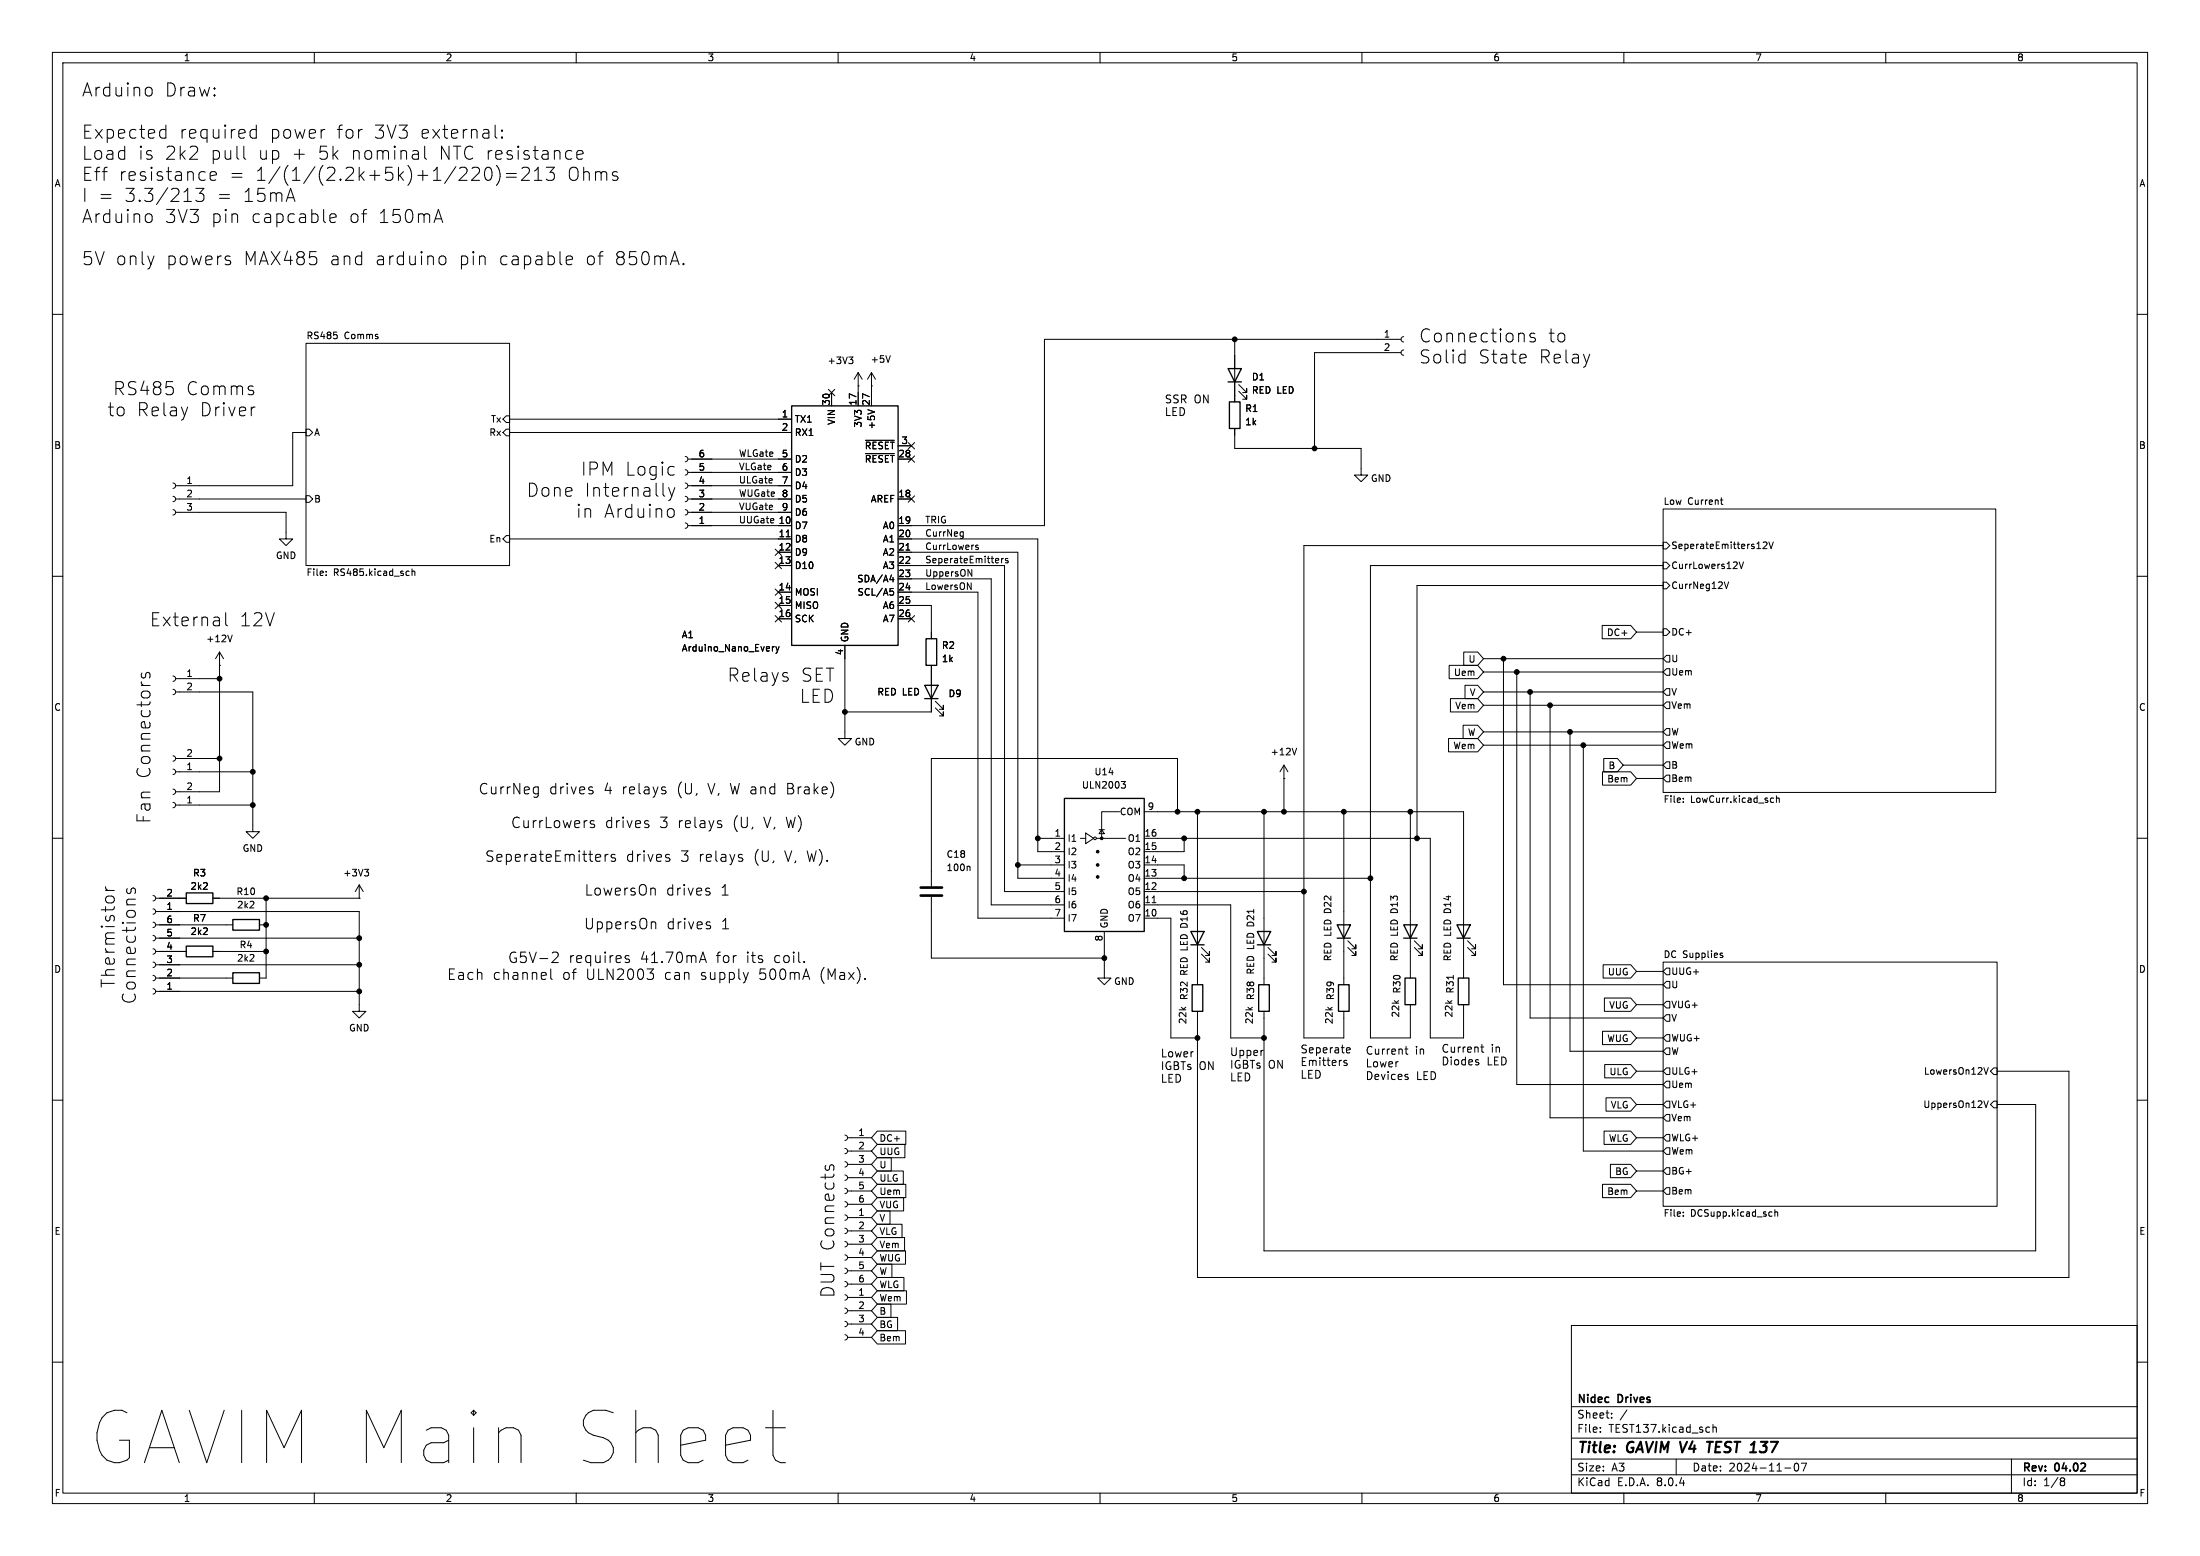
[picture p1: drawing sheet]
<svg xmlns="http://www.w3.org/2000/svg" width="420mm" height="297mm" viewBox="0 0 420 297" stroke-linecap="round" stroke-linejoin="round" font-family="sans-serif">
<g fill="none" stroke="#000" stroke-width=".19">
<path d="M10 10h400v277h-400zM12 12h396v273h-396zM28.6 16.7l.4 .4v.8l-.4 .4M60 10v2M110 10v2M160 10v2M210 10v2M260 10v2M310 10v2M360 10v2M31 24.7l.7 .1M31.7 23.9v2.5"/>
<path d="M31.7 26.3l-.7 .1M35.1 38.5h1.4M38.9 36l-.8 .9a.68 .68 0 0 1 .8 .5v.6l-.2 .3-1 .2-.3-.3M40.1 33.6l1.2-.2-.1-.5-.7-.1-.4 .3 .1 1.2 .3 .1 .7-.1M46.5 27.9v2.1l.4 .4M47.7 25.9l.5 .5 .7-.1M48.9 24.8l-.7-.1-.5 .5M48.9 23.9v2.5M55.5 36l.8 2.5M61.8 24.7h.2M79.5 28.7l.4 .4v1.3M79.9 30.3l-.3 .1"/>
<path d="M79.9 29.3l-.3 .1M81.1 27.9v2.1l.3 .4M83.7 40l.8 2.5M91.1 31.9a.68 .68 0 0 1 .3 1.1l-1.4 1.4h1.5M93.1 31.9a1.57 1.57 0 0 0 0 2.5 .64 .64 0 0 0 .7-.5 1.47 1.47 0 0 0-.5-2M94.5 23.9v2.1l.4 .4M94.9 31.7a2.9 2.9 0 0 1-.1 3.7M95.8 26.1l.2 .2-.2 .1M95.8 26.1l-.1 .2 .1 .1M95.8 24.8v.3M95.8 26.1v.3M95.8 24.8l.2 .1-.2 .2"/>
<path d="M95.8 24.8l-.1 .1 .1 .2M96.7 33.1h1.9M96.7 33.8h1.9M100 31.9l-.4 .3M100.6 31.9a.68 .68 0 0 1 .4 1.1l-1.5 1.4h1.6M102 32.6l.7-.7v2.5M102 34.4h1.5M105.8 31.9l-.8 1a.68 .68 0 0 1 .8 .5v.5l-.2 .4-1 .1-.3-.2M108.9 28.7l.3 .2M109.2 30.3l-.3 .1M110.1 29.6l1.2-.3-.1-.4-.7-.2-.4 .4 .1 1.2 .3 .1 .7-.1M10 60h2"/>
<path d="M28.6 40.8l.4 .5v.7l-.4 .5M43.7 49.7l.3 .3-.1 .4-.2 .1M43.7 48.9l.2 .1M63 41.6l1.2-.2-.2-.5-.7-.1-.3 .4 .1 1.2 .2 .1 .7-.1M83.1 41.8h1.2M83.9 49.1a.68 .68 0 0 1 .7-.3 .68 .68 0 0 1 .5 .5v.7a.68 .68 0 0 1-.5 .5 .68 .68 0 0 1-.7-.2M108.1 49.7l1.2-.2-.1-.5-.7-.1-.4 .3 .1 1.2 .3 .1 .7-.1M130.5 50.3l.1 .1-.1 .1M130.5 50.3l-.1 .1 .1 .1M130.5 50.3v.2M408 60h2M48.4 77.7h.3"/>
<path d="M58.4 65.5h38.9v42.5h-38.9zM64.3 64v.5M96.6 79.4h.7v1.2h-.7l-.6-.6zM158.1 74.3l1.3 1.2M158.7 74.9v2.6M159.4 74.3l-1.3 1.2M162 68.1h.8l-.4 .5M162.6 68.6l.2 .3v.3l-.2 .2M163.8 73.7h.1M163.8 71.1l-.7 1.3M163.8 71.1v6.4M163.8 71.1l.8 1.3"/>
<path d="M165.7 78.2l1.2 .4M166.4 73.7h.1M166.4 71.1l-.8 1.3M166.4 71.1v6.4M166.4 71.1l.7 1.3M170 67.9l-.5 1.3M235.7 64.8v11.9M236.5 74.7l1.5 1.5v-.8v.8h-.8M236.5 73.4l1.5 1.5v-.7v.7h-.8M267.5 67.3h-16.5v18.3M267.5 64.8h-68.1v35.5h-28M268 66.8l-.4 .2-.1 .3 .1 .4 .4 .1"/>
<path d="M268 64.3l-.4 .1-.1 .4 .1 .3 .4 .2M279.4 67.6l.3 .1M279.7 66.8v2.5M279.7 69.2l-.3 .1M291.2 67.7l.1 .5-1.2 .3M293 63.7l-.6-.1-.3 .4 .1 .3 .8 .2 .1 .3-.1 .3-.2 .2-.7-.2M33 97.3l.4 .1 .1 .4-.1 .3-.4 .2M33 94.7l.4 .2 .1 .4-.1 .3-.4 .2M33 92.2l.4 .2 .1 .3-.1 .4-.4 .1M33.5 97.8h21.1v5.1h1.3l-1.3 1.2-1.3-1.2h1.3M33.5 95.3h24.9M58.4 81.9h.7l.6 .7-.6 .6h-.7z"/>
<path d="M58.4 94.6h.7l.6 .7-.6 .6h-.7zM58.4 82.6h-2.5v10.1h-22.4M96.6 81.9h.7v1.3h-.7l-.6-.6zM97.3 80h53.8M97.3 82.6h53.8M127.6 93.1l.6 1.6M128.2 94.7l-.3 .7M128.2 97.1l.5 .5v.7l-.5 .5M128.8 93.1l-.6 1.6M130.8 87.1l.4 .2 .1 .3-.1 .4-.4 .1M130.8 89.7l.4 .1 .1 .4-.1 .3-.4 .2M130.8 92.2l.4 .2 .1 .3-.1 .4-.4 .1"/>
<path d="M130.8 94.7l.4 .2 .1 .4-.1 .3-.4 .2M130.8 97.3l.4 .1 .1 .4-.1 .3-.4 .2M130.8 99.8l.4 .2 .1 .3-.1 .4-.4 .1M131.3 97.8h19.8M131.3 95.3h19.8M131.3 92.7h19.8M131.3 87.6h19.8M131.3 90.2h19.8M165.2 86.6h5.5M165.2 84h5.5M171.4 95.3h2.6M171.4 87.6h2.6"/>
<path d="M171.4 85.1h2.6M173.4 94.6l1.2 1.3M173.4 87l1.2 1.2M173.4 84.5l1.2 1.2M174.6 94.6l-1.2 1.3M174.6 87l-1.2 1.2M174.6 84.5l-1.2 1.2M235.7 81.8v3.8h24.1v5.1h1.3l-1.3 1.2-1.2-1.2h1.2M317.5 97.2h63.5v54.1h-63.5zM328.4 95.4h.5M328.6 96.1l.3 .2M10 110h2"/>
<path d="M43.1 117v2.1l.3 .4M62.3 109.7v.2M62.3 109.1v.1M77.8 109l.3 .1M78.1 109.8l-.3 .1M78.7 109.1l.1-.1 .3 .1 .1 .8M78.7 108.6v1.3M96.6 102.2h.7v1.3h-.7l-.6-.6zM97.3 102.9h53.8M131.3 100.3h19.8M148 107.3l1.2 1.3M148 104.8l1.2 1.2"/>
<path d="M148 115l1.2 1.2M148 112.4l1.2 1.2M148 117.5l1.2 1.2M148.6 105.4h2.5M148.6 108h2.5M148.6 113h2.5M148.6 115.6h2.5M148.6 118.1h2.5M149.2 112.4l-1.2 1.2M149.2 107.3l-1.2 1.3M149.2 104.8l-1.2 1.2M149.2 115l-1.2 1.2"/>
<path d="M149.2 117.5l-1.2 1.2M150.1 102.5h.7M169.9 110.6h.8M169.9 112.3h.6M170.1 112.8h.3l.2 .3-.1 .4-.4 .1M170.5 110.2v.9M171.4 113h15.3v62.3h16.5M171.4 110.5h17.8v62.2h14M171.4 108h20.4v62.2h11.4M171.4 105.4h22.9v62.2h8.9M171.4 102.9h26.7v59.7h5.1M171.4 115.6h6.4v6.3"/>
<path d="M171.4 118.1h2.6M173 105h.7M173.4 117.5l1.2 1.2M174.6 117.5l-1.2 1.2M183.5 101.5l.4 .1M183.9 101.5v1l-.3 .3M183.9 102.3l-.4 .1M184.7 111.2l.7 1.3v-1.3M184.8 108.7l.7 1.3v-1.3M186.7 104.1h-.3l-.2 .1 .1 .2 .4 .1v.3h-.5M191.2 106.6v.8M191.6 106.6l-.4 .2"/>
<path d="M192.4 106.7l-.3-.1-.2 .2 .1 .2 .4 .1v.3h-.5M305.9 119.4h5.4l1.1 1.3-1.1 1.2h-5.4zM317.5 107.3h.6l.7 .7-.7 .6h-.6zM317.5 111.1h.6l.7 .7-.7 .6h-.6zM317.5 103.5h.6l.7 .6-.7 .7h-.6zM317.5 108h-55.9v90.1h7.6v-6.3M317.5 104.1h-68.6v94h7.6v-5.1M317.5 111.8h-47v48.2M329.2 111.1l.4 1.2 .4-1.2M332 107.3l.4 1.2 .4-1.2M336.6 103.6l.5-.2 .2 .4-.8 .9h.8M337.7 103.4l.4 1.3 .4-1.3"/>
<path d="M408 110h2M27.1 128.5l-.1 .6 .3 .3 .4-.1 .2-.8 .3-.2 .3 .2 .1 .2-.1 .7M33 131.6l.4 .1 .1 .4-.1 .3-.4 .2M33 129l.4 .2 .1 .3-.1 .4-.4 .1M33.5 132.1h14.8v26.7h1.2l-1.2 1.2-1.3-1.2h1.3M33.5 129.5h8.4M41.9 127h.1M41.9 124.5v26.6h-8.4M41.9 124.5l-.8 1.2M41.9 124.5l.8 1.2M44.3 121.2l-.4 1.3M147.8 123.4l-.3 .3"/>
<path d="M148.1 123.4l.3 .9M148.4 124.3l-.3 .4M148.7 123.4l-.3 .9M161.3 123.2v17.8h1.3l-1.3 1.2-1.3-1.2h1.3M177.8 127v8.9h-16.5M178.6 135.1l1.5 1.6v-.8v.8h-.8M178.6 133.9l1.5 1.5v-.8v.8h-.8M276.7 127h5.4l1.1 1.3-1.1 1.2h-5.4zM276.9 133.3h5.2l1.1 1.3-1.1 1.3h-5.2zM279.3 138.4h2.8l1.1 1.3-1.1 1.3h-2.8zM279.4 124.5h2.7l1.1 1.2-1.1 1.3h-2.7zM279.7 130.8h2.4l1.1 1.3-1.1 1.3h-2.4z"/>
<path d="M283.2 132.1h34.3M283.2 128.3h34.3M283.2 134.6h34.3M283.2 125.7h34.3M283.2 139.7h34.3M287 125.7v62.3h30.5M289.6 128.3v78.7h27.9M292.1 132.1v62.2h25.4M295.9 134.6v78.8h21.6M299.7 139.7v61h17.8M312.4 120.7h5.1M317.5 120h.6l.7 .7-.7 .6h-.6z"/>
<path d="M318.1 131.4h.7v1.3h-.7l-.6-.6zM318.1 139.1h.7v1.2h-.7l-.6-.6zM318.1 125.1h.7v1.3h-.7l-.6-.7zM318.1 127.6h.7v1.3h-.7l-.6-.6zM318.1 134h.7v1.3h-.7l-.6-.7zM10 160h2M33 150.6l.4 .2 .1 .3-.1 .4-.4 .1M33 153.2l.4 .1 .1 .4-.1 .3-.4 .2M33 144.3l.4 .1 .1 .4-.1 .3-.4 .2M33 146.8l.4 .2 .1 .3-.1 .4-.4 .1M33.5 153.7h14.8M33.5 144.8h8.4"/>
<path d="M33.5 147.3h14.8M102.6 150.2l.2 .1M102.8 150.2v1.6l-.2 .3M102.8 151.4l-.2 .1M112.8 157.2l.6 .2 .1 .3-.3 .3-.5-.1M112.8 156.7h.6M113 150.9l.2 .2-.2 .4M113 150.2l.1 .1M123.6 157.3l.3 .3-.3 .4M123.6 156.6l.2 .1M126.9 150.9l.2 .2-.2 .4M126.9 150.2l.1 .1"/>
<path d="M137.5 157.3l.3 .3-.3 .4M137.5 156.6l.2 .1M207.3 159l1.5 1-1.5 1zM209.8 158.4h1M210.3 158.4l.5 .7h-1zM213.7 154.9h-3.4v5.1M214.1 149.2h.7l-.4 .5 .4 .1v.4l-.2 .2h-.4M218.4 154.9h61v31.8M224.8 154.9v-10.1h-47v24.4M228.6 154.9v33.1M241.3 154.9v33.1M245.1 148.6h.1"/>
<path d="M245.1 146.1l-.8 1.2M245.1 146.1v8.8M245.1 146.1l.8 1.2M247.5 142.8l-.4 1.3M256.5 154.9v33.1M269.2 154.9v31.8M276.5 141h5.6l1.1 1.2-1.1 1.3h-5.6zM283.2 142.2h34.3M302.3 142.2v77.5h15.2M305.9 147.3h5.4l1.1 1.3-1.1 1.3h-5.4zM306.2 144.8h2.6l1.1 1.3-1.1 1.2h-2.6zM309.9 146.1h7.6"/>
<path d="M312.4 148.6h5.1M318.1 145.4h.7v1.3h-.7l-.6-.6zM318.1 141.6h.7v1.3h-.7l-.6-.7zM318.1 148h.7v1.2h-.7l-.6-.6zM321.4 152.4v.1M321.4 153v.2M338.2 152.3l.4 .1M338.6 153.1l-.4 .1M339.1 152.4l.2-.1 .3 .1 .1 .8M339.1 151.9v1.3M408 160h2M20.2 170h1.6"/>
<path d="M20.2 169.3a.64 .64 0 0 0 .4 .7M24.3 169.6l-.1 .6 .3 .4 .4-.2 .2-.8 .3-.1 .3 .1 .1 .2-.1 .8M29.2 170.9l.4 .2 .1 .4-.1 .3-.4 .2M29.2 173.5l.4 .1 .1 .4-.1 .3-.4 .2M29.2 176l.4 .2 .1 .3-.1 .4-.4 .1M29.2 178.6l.4 .1 .1 .4-.1 .3-.4 .2M29.7 174h38.9v19h1.2l-1.2 1.3-1.3-1.3h1.3M29.7 171.5h5.9M29.7 176.5h14.7M29.7 179.1h38.9M40.6 171.5h28M49.5 176.5h1.3"/>
<path d="M50.8 171.5v15.2h-1.3M68.6 171.5h.1M68.6 168.9l-.8 1.3M68.6 168.9v2.6M68.6 168.9l.7 1.3M69.6 165.9h.8l-.5 .5M70.1 166.4l.3 .3v.3l-.3 .2M115.5 163.1v1.3M116.1 163.1l-.4 .1-.2 .3M117.4 163.2l-.4-.1-.3 .3 .1 .2 .6 .2v.5h-.7M124.9 176l.3 .2v1.1M125 169.6l.1 1.2"/>
<path d="M127.6 163.7l.3 .3-.3 .4M127.6 163.1l.2 .1M135.3 170.2l.3 .3-.3 .3M135.3 169.5l.2 .1M135.4 176.6l.3 .3-.3 .4M135.4 176l.2 .1M141.5 163.7l.3 .3-.3 .4M141.5 163.1l.2 .1M177.8 171.2v11.7h33M185 165.3l.2 .2v.7M194.3 165.1h8.9M198.1 160h5.1"/>
<path d="M206.2 160h1.1M209.3 160h5.6M210.8 177.8v8.9h1.3l-1.3 1.3-1.3-1.3h1.3M218.4 160h54.6v38.1h6.4v-6.3M218.4 175.3h5.1v22.8h5.1M218.4 172.7h16.5v25.4h6.4M218.4 170.2h30.5M218.4 167.6h43.2M218.4 165.1h7.7v2.5M220 172.3h.7M226.1 160v2.6h-7.7M239.3 173.6v.7"/>
<path d="M257.3 179.6l1.5 1.5v-.8v.8h-.7M270 179.6l1.5 1.5v-.8v.8h-.7M280.2 179.6l1.5 1.5v-.8v.8h-.8M29.2 181.1l.4 .2 .1 .3-.1 .4-.4 .1M29.2 183.6l.4 .2 .1 .4-.1 .3-.4 .2M29.2 186.2l.4 .1 .1 .4-.1 .3-.4 .2M29.2 188.7l.4 .2 .1 .3-.1 .4-.4 .1M29.7 186.7h14.7M29.7 181.6h5.9M29.7 184.2h38.9M29.7 189.2h38.9M40.6 181.6h10.2"/>
<path d="M105.1 184.9v1.8l.3 .2M105.7 181.7l.7 .1a.54 .54 0 0 1 .1 .8l-1.2 1.1h1.3M119.4 183l.7 .2 .1 .2-.3 .3-.6-.1M119.4 182.5h.7M124.4 185.7l.4 .4v.5l-.4 .3M124.8 184.9l-.7 .8M133.7 183.2h1M134.2 181.7l.7 2M142.9 185.6l-.5 1.3M153.5 183.5v.2M228.6 193v50.8h166.4v-39.3h-13.7M229.4 182.1l1.5 1.5v-.7v.7h-.8"/>
<path d="M229.4 180.8l1.5 1.6v-.8v.8h-.8M241.3 193v45.8h147.3v-28h-7.3M242.1 182.1l1.5 1.5v-.7v.7h-.8M242.1 180.8l1.5 1.6v-.8v.8h-.8M257.3 200h.4l.1 .3-.8 .2M257.3 180.8l1.5 1.6v-.8v.8h-.7M268.4 199.7v1.3l.4 .2M270 180.8l1.5 1.6v-.8v.8h-.7M277.4 186.2v.7M280.2 180.8l1.5 1.6v-.8v.8h-.8M282.7 199.9h.6M282.9 199.4v1.2l.4 .3"/>
<path d="M305.9 196.8h5.4l1.1 1.3-1.1 1.3h-5.4zM306 184.1h5.3l1.1 1.3-1.1 1.3h-5.3zM306.3 190.5h5l1.1 1.3-1.1 1.2h-5zM312.4 198.1h5.1M312.4 191.8h5.1M312.4 185.4h5.1M317.5 183.6h63.8v46.7h-63.8zM318.1 191.1h.7v1.3h-.7l-.6-.6zM318.1 197.5h.7v1.3h-.7l-.6-.7zM318.1 184.8h.7v1.3h-.7l-.6-.7zM318.1 187.3h.7v1.3h-.7l-.6-.6zM318.1 193.7h.7v1.2h-.7l-.6-.6z"/>
<path d="M328.5 182.3l.3 .1 .1 .2-.4 .2M328.5 181.9l.3 .1M10 210h2M161.3 219.2l.3 .2 .2 .3-.2 .4-.3 .1M161.3 216.7l.3 .1 .2 .4-.2 .3-.3 .2M161.8 219.7h4.6M161.8 217.2h4.6M167.5 215.9h5.4v2.5h-5.4l-1.1-1.2zM167.5 218.4h5.2v2.6h-5.2l-1.1-1.3zM241 200.5h.2M257.1 202.5l-.3-.1-.3 .2 .1 .2 .5 .2v.3h-.6M257.7 200.9l-.4 .1"/>
<path d="M268.2 200.2h.6M268.6 205.6l.2 .2-.2 .3M268.6 205.1h.2M282.1 202.8l.2 .2-.2 .3M282.1 202.3h.2M306.2 215.9h5.1l1.1 1.3-1.1 1.2h-5.1zM306.3 203.2h5l1.1 1.3-1.1 1.2h-5zM306.6 209.5h4.7l1.1 1.3-1.1 1.3h-4.7zM312.4 217.2h5.1M312.4 210.8h5.1M312.4 204.5h5.1M318.1 216.5h.7v1.3h-.7l-.6-.6z"/>
<path d="M318.1 203.8h.7v1.3h-.7l-.6-.6zM318.1 210.2h.7v1.3h-.7l-.6-.7zM318.1 206.4h.7v1.2h-.7l-.6-.6zM318.1 212.7h.7v1.3h-.7l-.6-.6zM318.1 200h.7v1.3h-.7l-.6-.6zM318.1 219.1h.7v1.2h-.7l-.6-.6zM378.7 210.1l.4 1.3 .5-1.3M378.7 203.8l.4 1.2 .5-1.2M380.6 210.2h.7v1.3h-.7l-.6-.7zM380.6 203.8h.7v1.3h-.7l-.6-.6zM408 210h2M157.7 222.4l-.2 .6"/>
<path d="M158.4 223l.1-.6 .3-.1 .4 .4v.5M161.3 229.4l.3 .1 .2 .4-.2 .3-.3 .2M161.3 226.8l.3 .2 .2 .3-.2 .4-.3 .1M161.3 224.3l.3 .1 .2 .4-.2 .3-.3 .2M161.3 221.7l.3 .2 .2 .3-.2 .4-.3 .2M161.3 239.5l.3 .2 .2 .3-.2 .4-.3 .1M161.3 237l.3 .1 .2 .4-.2 .3-.3 .2M161.3 234.4l.3 .2 .2 .3-.2 .4-.3 .2M161.3 231.9l.3 .2 .2 .3-.2 .4-.3 .1M161.8 229.9h4.6M161.8 227.3h4.6M161.8 224.8h4.6"/>
<path d="M161.8 222.2h4.6M161.8 237.5h4.6M161.8 234.9h4.6M161.8 232.4h4.6M167.5 238.8h5.4v2.5h-5.4l-1.1-1.3zM167.5 233.7h4.7v2.5h-4.7l-1.1-1.3zM167.5 221h2.6v2.5h-2.6l-1.1-1.3zM167.5 226.1h5.4v2.5h-5.4l-1.1-1.3zM167.5 228.6h5v2.5h-5l-1.1-1.2zM167.5 236.2h5.2v2.6h-5.2l-1.1-1.3zM167.5 223.5h4.9v2.6h-4.9l-1.1-1.3zM167.5 231.1h2.4v2.6h-2.4l-1.1-1.3z"/>
<path d="M305.9 226.1h5.4l1.1 1.2-1.1 1.3h-5.4zM307.4 222.2h3.9l1.1 1.3-1.1 1.3h-3.9zM312.4 227.3h5.1M312.4 223.5h5.1M318.1 222.9h.7v1.3h-.7l-.6-.7zM318.1 226.7h.7v1.3h-.7l-.6-.7zM321.4 232v.2M321.4 231.4v.1M338.2 231.3l.1 .1M338.3 232.1l-.1 .1M338.8 230.9v1.3M338.8 231.4l.2-.1 .3 .1 .1 .8"/>
<path d="M10 260h2M161.3 254.8l.3 .1 .2 .4-.2 .3-.3 .2M161.3 252.2l.3 .2 .2 .3-.2 .4-.3 .1M161.3 249.7l.3 .1 .2 .4-.2 .3-.3 .2M161.3 247.1l.3 .2 .2 .3-.2 .4-.3 .2M161.3 244.6l.3 .2 .2 .3-.2 .4-.3 .1M161.3 242.1l.3 .1 .2 .4-.2 .3-.3 .2M161.8 255.3h4.6M161.8 252.7h4.6M161.8 250.2h4.6M161.8 247.6h4.6M161.8 245.1h4.6"/>
<path d="M161.8 242.6h4.6M161.8 240h4.6M167.5 241.3h2.8v2.5h-2.8l-1.1-1.2zM167.5 251.5h3.9v2.5h-3.9l-1.1-1.3zM167.5 246.4h5.5v2.5h-5.5l-1.1-1.3zM167.5 254h5.4v2.5h-5.4l-1.1-1.2zM167.5 248.9h2.6v2.6h-2.6l-1.1-1.3zM167.5 243.8h5.1v2.6h-5.1l-1.1-1.3zM300 253h108v32h-108zM408 260h2M146.1 272.5h3.8M147.6 269.2v8.6l.4 .9 1 .5h.9"/>
<path d="M300 278.5h108M300 274.5h108M300 268.5h108M305.5 273.2v.2M305.5 272.5v.1M307.7 270.5v.2M307.7 269.8v.1M310.6 269.1l-1.3 1.9M320 278.5v3M326.2 272.4l.2 .1M326.4 273.3l-.2 .1M327 271.9v1.5"/>
<path d="M327 272.5l.2-.1 .4 .1 .1 .9M342.7 279.4l.2-.1a.8 .8 0 0 1 .5 .7 .8 .8 0 0 1-.5 .8 1 1 0 0 1-.2-1.4zM343.9 279.3h1l-.7 1.5M384 278.5v6.5M60 285v2M110 285v2M160 285v2M210 285v2M260 285v2M300 281.5h108M310 285v2M340.7 280.2h1.2"/>
<path d="M360 285v2M393.6 282.1h.3l.3 .3-.3 .3M393.6 282.7h.3M393.9 282.7l.2 .2 .1 .4-.3 .3h-.3"/>
<circle cx="209" cy="160" r=".25"/>
</g>
<path d="M325.9 275.2h1.1M326.4 275.2l-.2 2" fill="none" stroke="#000" stroke-width=".4"/>
<g fill="none" stroke="#000" stroke-width=".25">
<path d="M151.1 77.5h20.3v45.7h-20.3zM234.4 70.4h2.6l-1.3 2.5zM234.4 72.9h2.6M234.7 76.7h2v5.1h-2zM176.5 130.8h2.6l-1.3 2.6zM176.5 133.4h2.6M176.8 121.9h2v5.1h-2zM203.2 152.4h15.2v25.4h-15.2zM35.6 170.4h5v2.1h-5zM44.4 175.5h5.1v2h-5.1zM227.3 177.8h2.6l-1.3 2.5zM240 177.8h2.6l-1.3 2.5z"/>
<path d="M255.3 176.5h2.5l-1.3 2.6zM255.3 179.1h2.5M268 176.5h2.5l-1.3 2.6zM268 179.1h2.5M278.1 176.5h2.6l-1.3 2.6zM278.1 179.1h2.6M35.6 180.6h5v2h-5zM44.4 185.7h5.1v2h-5.1zM227.3 180.3h2.6M227.6 188h2v5h-2zM240 180.3h2.6M240.3 188h2v5h-2z"/>
<path d="M255.5 188h2.1v5h-2.1zM268.2 186.7h2.1v5.1h-2.1zM278.4 186.7h2v5.1h-2z"/>
</g>
<g fill="#000" stroke="#000" stroke-width=".19">
<circle cx="235.7" cy="64.8" r=".46"/>
<circle cx="251" cy="85.6" r=".46"/>
<circle cx="41.9" cy="129.5" r=".46"/>
<circle cx="161.3" cy="135.9" r=".46"/>
<circle cx="287" cy="125.7" r=".46"/>
<circle cx="289.6" cy="128.3" r=".46"/>
<circle cx="292.1" cy="132.1" r=".46"/>
<circle cx="295.9" cy="134.6" r=".46"/>
<circle cx="299.7" cy="139.7" r=".46"/>
<circle cx="41.9" cy="144.8" r=".46"/>
<circle cx="48.3" cy="153.7" r=".46"/>
<circle cx="48.3" cy="147.3" r=".46"/>
<circle cx="224.8" cy="154.9" r=".46"/>
<circle cx="228.6" cy="154.9" r=".46"/>
<circle cx="241.3" cy="154.9" r=".46"/>
<circle cx="245.1" cy="154.9" r=".46"/>
<circle cx="256.5" cy="154.9" r=".46"/>
<circle cx="269.2" cy="154.9" r=".46"/>
<circle cx="302.3" cy="142.2" r=".46"/>
<circle cx="50.8" cy="171.5" r=".46"/>
<circle cx="50.8" cy="176.5" r=".46"/>
<circle cx="68.6" cy="179.1" r=".46"/>
<circle cx="194.3" cy="165.1" r=".46"/>
<circle cx="198.1" cy="160" r=".46"/>
<circle cx="209.5" cy="167.4" r=".25"/>
<circle cx="209.5" cy="165.1" r=".25"/>
<circle cx="209.5" cy="162.6" r=".25"/>
<circle cx="210.3" cy="160" r=".25"/>
<circle cx="226.1" cy="167.6" r=".46"/>
<circle cx="226.1" cy="160" r=".46"/>
<circle cx="248.9" cy="170.2" r=".46"/>
<circle cx="261.6" cy="167.6" r=".46"/>
<circle cx="270.5" cy="160" r=".46"/>
<circle cx="50.8" cy="181.6" r=".46"/>
<circle cx="68.6" cy="189.2" r=".46"/>
<circle cx="68.6" cy="184.2" r=".46"/>
<circle cx="210.8" cy="182.9" r=".46"/>
<circle cx="228.6" cy="198.1" r=".46"/>
<circle cx="241.3" cy="198.1" r=".46"/>
</g>
<path d="M175.8 170.9h4M175.8 169.4h4" fill="none" stroke="#000" stroke-width=".51"/>
<g font-size="13.9">
<text x="16.5" y="280.4">GAVIM Main</text>
<text x="106.3" y="280.4">Sheet</text>
</g>
<g font-size="3.5">
<text x="15.5" y="18.7">Arduino</text>
<text x="31.3" y="18.7">Draw:</text>
<text x="15.5" y="26.7">Expected</text>
<text x="34" y="26.7">required</text>
<text x="51.2" y="26.7">power</text>
<text x="63.9" y="26.7">for</text>
<text x="71" y="26.7">3V3</text>
<text x="79.8" y="26.7">external:</text>
<text x="15.5" y="30.7">Load</text>
<text x="15.5" y="34.8">Eff</text>
<text x="22.5" y="34.8">resistance</text>
<text x="26.2" y="30.7">is</text>
<text x="31.2" y="30.7">2k2</text>
<text x="39.9" y="30.7">pull</text>
<text x="43.5" y="34.8">=</text>
<text x="48.5" y="34.8">1/(1/(2.2k+5k)+1/220)=213</text>
<text x="48.9" y="30.7">up</text>
<text x="55.3" y="30.7">+</text>
<text x="60.2" y="30.7">5k</text>
<text x="66.5" y="30.7">nominal</text>
<text x="83.2" y="30.7">NTC resistance</text>
<text x="107.9" y="34.8">Ohms</text>
<text x="15.5" y="38.8">I =</text>
<text x="23.5" y="38.8">3.3/213</text>
<text x="41.1" y="38.8">=</text>
<text x="46" y="38.8">15mA</text>
<text x="15.5" y="42.8">Arduino</text>
<text x="31.3" y="42.8">3V3</text>
<text x="40.1" y="42.8">pin</text>
<text x="47.6" y="42.8">capcable</text>
<text x="66.3" y="42.8">of</text>
<text x="71.8" y="42.8">150mA</text>
<text x="15.5" y="50.9">5V only</text>
<text x="31.5" y="50.9">powers</text>
<text x="46.2" y="50.9">MAX485</text>
<text x="62.6" y="50.9">and</text>
<text x="71.2" y="50.9">arduino</text>
<text x="87.1" y="50.9">pin</text>
<text x="94.7" y="50.9">capable</text>
<text x="111.2" y="50.9">of</text>
<text x="116.8" y="50.9">850mA.</text>
<text x="270.8" y="65.6">Connections</text>
<text x="295.4" y="65.6">to</text>
<text x="270.8" y="69.6">Solid</text>
<text x="282" y="69.6">State</text>
<text x="293.5" y="69.6">Relay</text>
<text x="21.7" y="75.7">RS485</text>
<text x="35.6" y="75.7">Comms</text>
<text x="20.6" y="79.7">to</text>
<text x="26.2" y="79.7">Relay</text>
<text x="38.1" y="79.7">Driver</text>
<text x="100.6" y="95">Done</text>
<text x="111" y="91">IPM Logic</text>
<text x="111.7" y="95">Internally</text>
<text x="110" y="99.1">in</text>
<text x="115.4" y="99.1">Arduino</text>
<text x="28.7" y="119.8">External</text>
<text x="45.8" y="119.8">12V</text>
<text x="139" y="130.3">Relays</text>
<text x="153" y="130.3">SET</text>
<text x="152.8" y="134.4">LED</text>
<text x="29" y="148.6" transform="rotate(-90 29 148.6)">Connectors</text>
<text x="29" y="157.1" transform="rotate(-90 29 157.1)">Fan</text>
<text x="22.1" y="188.5" transform="rotate(-90 22.1 188.5)">Thermistor</text>
<text x="26.2" y="191.6" transform="rotate(-90 26.2 191.6)">Connections</text>
<text x="159.5" y="247.7" transform="rotate(-90 159.5 247.7)">DUT Connects</text>
</g>
<g font-size="2.8">
<text x="91.3" y="151.8">CurrNeg</text>
<text x="104.8" y="151.8">drives</text>
<text x="115.2" y="151.8">4 relays</text>
<text x="129.2" y="151.8">(U,</text>
<text x="135.2" y="151.8">V, W and</text>
<text x="150.3" y="151.8">Brake)</text>
<text x="97.5" y="158.2">CurrLowers</text>
<text x="115.5" y="158.2">drives</text>
<text x="125.9" y="158.2">3 relays</text>
<text x="139.9" y="158.2">(U,</text>
<text x="145.9" y="158.2">V, W)</text>
<text x="92.5" y="164.7">SeperateEmitters</text>
<text x="119.5" y="164.7">drives</text>
<text x="129.9" y="164.7">3 relays</text>
<text x="143.9" y="164.7">(U,</text>
<text x="149.9" y="164.7">V, W).</text>
<text x="111.5" y="171.1">LowersOn</text>
<text x="127.1" y="171.1">drives</text>
<text x="137.6" y="171.1">1</text>
<text x="111.4" y="177.5">UppersOn</text>
<text x="127.2" y="177.5">drives</text>
<text x="137.7" y="177.5">1</text>
<text x="96.9" y="184">G5V-2</text>
<text x="108.5" y="184">requires</text>
<text x="122.2" y="184">41.70mA</text>
<text x="136.7" y="184">for</text>
<text x="142.5" y="184">its</text>
<text x="147.8" y="184">coil.</text>
<text x="85.3" y="187.2">Each</text>
<text x="94" y="187.2">channel</text>
<text x="107.3" y="187.2">of</text>
<text x="111.9" y="187.2">ULN2003</text>
<text x="126.9" y="187.2">can</text>
<text x="133.8" y="187.2">supply</text>
<text x="145" y="187.2">500mA</text>
<text x="156.7" y="187.2">(Max).</text>
<text x="301" y="277.9">Title:</text>
<text x="310.6" y="277.9">GAVIM V4</text>
<text x="327.6" y="277.9">TEST 137</text>
</g>
<g font-size="2.1">
<text x="222.2" y="77.1">SSR ON</text>
<text x="222.2" y="79.5">LED</text>
<text x="221.5" y="201.9">Lower</text>
<text x="234.7" y="201.7">Upper</text>
<text x="248.2" y="201.2">Seperate</text>
<text x="248.2" y="203.6">Emitters</text>
<text x="260.6" y="201.4">Current</text>
<text x="260.6" y="203.8">Lower</text>
<text x="270.1" y="201.4">in</text>
<text x="275.1" y="201">Current</text>
<text x="275.1" y="203.5">Diodes</text>
<text x="283.8" y="203.5">LED</text>
<text x="284.6" y="201">in</text>
<text x="221.5" y="204.3">IGBTs</text>
<text x="221.5" y="206.8">LED</text>
<text x="228.9" y="204.3">ON</text>
<text x="234.7" y="204.1">IGBTs</text>
<text x="234.7" y="206.5">LED</text>
<text x="242.1" y="204.1">ON</text>
<text x="248.2" y="206">LED</text>
<text x="260.6" y="206.3">Devices</text>
<text x="270.3" y="206.3">LED</text>
<text x="301" y="268.2">Nidec</text>
<text x="308.9" y="268.2">Drives</text>
<text x="301" y="273.7">File:</text>
<text x="301" y="271">Sheet:</text>
<text x="307.1" y="273.7">TEST137.kicad_sch</text>
<text x="301" y="281.1">Size:</text>
<text x="307.6" y="281.1">A3</text>
<text x="323" y="281.1">Date:</text>
<text x="330" y="281.1">2024-11-07</text>
<text x="386" y="281.3">Rev:</text>
<text x="392.4" y="281.3">04.02</text>
<text x="301" y="283.9">KiCad</text>
<text x="308.7" y="283.9">E.D.A.</text>
<text x="316.3" y="283.9">8.0.4</text>
<text x="386" y="283.9">Id:</text>
<text x="390.1" y="283.9">1/8</text>
</g>
<g font-size="1.8">
<text x="35" y="11.9">1</text>
<text x="85" y="11.9">2</text>
<text x="135" y="11.9">3</text>
<text x="185" y="11.9">4</text>
<text x="235" y="11.9">5</text>
<text x="285" y="11.9">6</text>
<text x="335" y="11.9">7</text>
<text x="385" y="11.9">8</text>
<text x="10.3" y="35.9">A</text>
<text x="408.3" y="35.9">A</text>
<text x="58.4" y="64.8">RS485</text>
<text x="65.7" y="64.8">Comms</text>
<text x="264.1" y="64.5">1</text>
<text x="157.9" y="69.7">+3V3</text>
<text x="166.1" y="69.4">+5V</text>
<text x="264.1" y="67.1">2</text>
<text x="158.5" y="77.5" transform="rotate(-90 158.5 77.5)">30</text>
<text x="163.6" y="77.5" transform="rotate(-90 163.6 77.5)">17</text>
<text x="166.1" y="77.5" transform="rotate(-90 166.1 77.5)">27</text>
<text x="238.9" y="72.8">D1</text>
<text x="238.9" y="75.3">RED LED</text>
<text x="59.9" y="83.4">A</text>
<text x="93.3" y="83.4">Rx</text>
<text x="93.6" y="80.9">Tx</text>
<text x="149.2" y="79.8">1</text>
<text x="149.2" y="82.3">2</text>
<text x="151.6" y="80.9">TX1</text>
<text x="151.6" y="83.4">RX1</text>
<text x="159.6" y="81.2" transform="rotate(-90 159.6 81.2)">VIN</text>
<text x="164.7" y="81.7" transform="rotate(-90 164.7 81.7)">3V3</text>
<text x="167.2" y="82.1" transform="rotate(-90 167.2 82.1)">+5V</text>
<text x="237.6" y="78.8">R1</text>
<text x="237.6" y="81.4">1k</text>
<text x="10.3" y="85.9">B</text>
<text x="133.3" y="89.9">5</text>
<text x="133.3" y="87.4">6</text>
<text x="141" y="87.3">WLGate</text>
<text x="141" y="89.8">VLGate</text>
<text x="149.2" y="87.4">5</text>
<text x="149.2" y="89.9">6</text>
<text x="151.6" y="88.5">D2</text>
<text x="165" y="88.5">~{RESET}</text>
<text x="165" y="86">~{RESET}</text>
<text x="171.4" y="87.4">28</text>
<text x="172" y="84.8">3</text>
<text x="408.2" y="85.9">B</text>
<text x="35.5" y="92.5">1</text>
<text x="35.5" y="95">2</text>
<text x="133.3" y="95">3</text>
<text x="133.3" y="92.5">4</text>
<text x="141" y="92.4">ULGate</text>
<text x="141" y="94.9">WUGate</text>
<text x="149.2" y="92.5">7</text>
<text x="149.2" y="95">8</text>
<text x="151.6" y="91">D3</text>
<text x="151.6" y="93.6">D4</text>
<text x="171.4" y="95">18</text>
<text x="261.6" y="92.2">GND</text>
<text x="35.5" y="97.5">3</text>
<text x="59.9" y="96.1">B</text>
<text x="133.3" y="100.1">1</text>
<text x="133.3" y="97.5">2</text>
<text x="141" y="100">UUGate 10</text>
<text x="141" y="97.4">VUGate</text>
<text x="148.5" y="100.1">10</text>
<text x="149.2" y="97.5">9</text>
<text x="151.6" y="101.2">D7</text>
<text x="151.6" y="96.1">D5</text>
<text x="151.6" y="98.7">D6</text>
<text x="166.1" y="96.1">AREF</text>
<text x="168.4" y="101.2">A0</text>
<text x="171.4" y="100.1">19</text>
<text x="176.5" y="100">TRIG</text>
<text x="317.5" y="96.4">Low</text>
<text x="322.2" y="96.4">Current</text>
<text x="52.6" y="106.9">GND</text>
<text x="93.3" y="103.7">En</text>
<text x="148.5" y="102.6">11</text>
<text x="148.5" y="105.2">12</text>
<text x="148.5" y="107.7">13</text>
<text x="151.6" y="103.7">D8</text>
<text x="151.6" y="106.3">D9</text>
<text x="168.4" y="103.7">A1</text>
<text x="168.4" y="106.3">A2</text>
<text x="171.4" y="102.6">20</text>
<text x="171.4" y="105.2">21</text>
<text x="171.4" y="107.7">22</text>
<text x="176.5" y="105.1">CurrLowers</text>
<text x="176.5" y="102.5">CurrNeg</text>
<text x="176.5" y="107.6">SeperateEmitters</text>
<text x="319" y="105">SeperateEmitters12V</text>
<text x="58.4" y="110.3">File:</text>
<text x="63.6" y="110.3">RS485.kicad_sch</text>
<text x="148.5" y="112.8">14</text>
<text x="151.6" y="108.8">D10</text>
<text x="151.6" y="113.9">MOSI</text>
<text x="163.5" y="111.4">SDA/A4</text>
<text x="163.6" y="113.9">SCL/A5</text>
<text x="168.4" y="108.8">A3</text>
<text x="171.4" y="110.2">23</text>
<text x="171.4" y="112.8">24</text>
<text x="176.5" y="110.1">UppersON</text>
<text x="176.5" y="112.7">LowersON</text>
<text x="319" y="108.8">CurrLowers12V</text>
<text x="319" y="112.6">CurrNeg12V</text>
<text x="148.5" y="115.3">15</text>
<text x="148.5" y="117.9">16</text>
<text x="151.6" y="116.4">MISO</text>
<text x="151.6" y="119">SCK</text>
<text x="168.4" y="116.4">A6</text>
<text x="168.4" y="119">A7</text>
<text x="171.4" y="115.3">25</text>
<text x="171.4" y="117.9">26</text>
<text x="39.3" y="122.8">+12V</text>
<text x="130.1" y="122">A1</text>
<text x="130.1" y="124.6">Arduino_Nano_Every</text>
<text x="161" y="125.2" transform="rotate(-90 161 125.2)">4</text>
<text x="162.2" y="122.7" transform="rotate(-90 162.2 122.7)">GND</text>
<text x="179.7" y="124.1">R2</text>
<text x="306.7" y="121.6">DC+</text>
<text x="319" y="121.5">DC+</text>
<text x="35.5" y="129.3">1</text>
<text x="35.5" y="131.8">2</text>
<text x="179.7" y="126.6">1k</text>
<text x="277.5" y="129.2">Uem</text>
<text x="280.2" y="126.7">U</text>
<text x="319" y="126.6">U</text>
<text x="319" y="129.1">Uem</text>
<text x="10.3" y="135.9">C</text>
<text x="167.4" y="132.9">RED LED</text>
<text x="181" y="133.3">D9</text>
<text x="277.7" y="135.6">Vem</text>
<text x="280.5" y="133">V</text>
<text x="319" y="132.9">V</text>
<text x="319" y="135.5">Vem</text>
<text x="408.2" y="135.9">C</text>
<text x="163.1" y="142.5">GND</text>
<text x="277.3" y="143.2">Wem</text>
<text x="280.1" y="140.7">W</text>
<text x="319" y="140.6">W</text>
<text x="319" y="143.1">Wem</text>
<text x="35.5" y="147.1">1</text>
<text x="35.5" y="144.5">2</text>
<text x="208.8" y="148.2">U14</text>
<text x="242.5" y="144.4">+12V</text>
<text x="306.7" y="149.5">Bem</text>
<text x="307" y="147">B</text>
<text x="319" y="146.9">B</text>
<text x="319" y="149.5">Bem</text>
<text x="35.5" y="153.4">1</text>
<text x="35.5" y="150.9">2</text>
<text x="206.5" y="150.7">ULN2003</text>
<text x="213.7" y="155.8">COM</text>
<text x="219" y="154.7">9</text>
<text x="317.5" y="153.6">File:</text>
<text x="322.7" y="153.6">LowCurr.kicad_sch</text>
<text x="201.2" y="159.8">1</text>
<text x="203.7" y="160.9">I1</text>
<text x="215.2" y="160.9">O1</text>
<text x="218.4" y="159.8">16</text>
<text x="36.8" y="167.5">R3</text>
<text x="46.2" y="162.8">GND</text>
<text x="65.4" y="167.5">+3V3</text>
<text x="180.6" y="166.5">100n</text>
<text x="180.6" y="163.9">C18</text>
<text x="201.2" y="162.3">2</text>
<text x="201.2" y="164.8">3</text>
<text x="201.2" y="167.4">4</text>
<text x="203.7" y="163.4">I2</text>
<text x="203.7" y="166">I3</text>
<text x="215.2" y="166">O3</text>
<text x="215.2" y="163.4">O2</text>
<text x="218.4" y="167.4">13</text>
<text x="218.4" y="164.8">14</text>
<text x="218.4" y="162.3">15</text>
<text x="31.7" y="173.7">1</text>
<text x="31.7" y="171.2">2</text>
<text x="36.3" y="170">2k2</text>
<text x="45" y="171">R10</text>
<text x="45.2" y="173.6">2k2</text>
<text x="201.2" y="169.9">5</text>
<text x="201.2" y="172.5">6</text>
<text x="203.7" y="168.5">I4</text>
<text x="203.7" y="171">I5</text>
<text x="203.7" y="173.6">I6</text>
<text x="215.2" y="173.6">O6</text>
<text x="215.2" y="171">O5</text>
<text x="215.2" y="168.5">O4</text>
<text x="218.4" y="172.5">11</text>
<text x="218.4" y="169.9">12</text>
<text x="31.7" y="178.8">5</text>
<text x="31.7" y="176.3">6</text>
<text x="36.3" y="178.7">2k2</text>
<text x="36.8" y="176.1">R7</text>
<text x="201.2" y="175">7</text>
<text x="203.7" y="176.1">I7</text>
<text x="210.6" y="179.8" transform="rotate(-90 210.6 179.8)">8</text>
<text x="211.7" y="177.3" transform="rotate(-90 211.7 177.3)">GND</text>
<text x="215.2" y="176.1">O7</text>
<text x="218.4" y="175">10</text>
<text x="10.3" y="185.9">D</text>
<text x="31.7" y="183.9">3</text>
<text x="31.7" y="181.4">4</text>
<text x="45.2" y="183.7">2k2</text>
<text x="45.6" y="181.2">R4</text>
<text x="254.4" y="183.6" transform="rotate(-90 254.4 183.6)">RED LED D22</text>
<text x="267.1" y="183.6" transform="rotate(-90 267.1 183.6)">RED LED D13</text>
<text x="277.2" y="183.6" transform="rotate(-90 277.2 183.6)">RED LED D14</text>
<text x="317.5" y="182.9">DC Supplies</text>
<text x="408.2" y="185.9">D</text>
<text x="31.7" y="189">1</text>
<text x="31.7" y="186.4">2</text>
<text x="212.6" y="188.2">GND</text>
<text x="226.9" y="191" transform="rotate(-90 226.9 191)">R32</text>
<text x="226.9" y="186.4" transform="rotate(-90 226.9 186.4)">RED LED D16</text>
<text x="239.6" y="191" transform="rotate(-90 239.6 191)">R38</text>
<text x="239.6" y="186.1" transform="rotate(-90 239.6 186.1)">RED LED D21</text>
<text x="254.9" y="191" transform="rotate(-90 254.9 191)">R39</text>
<text x="267.6" y="189.7" transform="rotate(-90 267.6 189.7)">R30</text>
<text x="277.7" y="189.7" transform="rotate(-90 277.7 189.7)">R31</text>
<text x="306.9" y="186.4">UUG</text>
<text x="319" y="186.3">UUG+</text>
<text x="319" y="188.8">U</text>
<text x="66.5" y="197.1">GND</text>
<text x="226.7" y="195.6" transform="rotate(-90 226.7 195.6)">22k</text>
<text x="239.4" y="195.6" transform="rotate(-90 239.4 195.6)">22k</text>
<text x="254.6" y="195.6" transform="rotate(-90 254.6 195.6)">22k</text>
<text x="267.3" y="194.3" transform="rotate(-90 267.3 194.3)">22k</text>
<text x="277.5" y="194.3" transform="rotate(-90 277.5 194.3)">22k</text>
<text x="307.1" y="192.7">VUG</text>
<text x="319" y="192.6">VUG+</text>
<text x="319" y="195.2">V</text>
<text x="306.7" y="199.1">WUG</text>
<text x="319" y="199">WUG+</text>
<text x="319" y="201.5">W</text>
<text x="307.2" y="205.4">ULG</text>
<text x="319" y="205.3">ULG+</text>
<text x="319" y="207.9">Uem</text>
<text x="367.2" y="205.3">LowersOn12V</text>
<text x="307.4" y="211.8">VLG</text>
<text x="319" y="211.7">VLG+</text>
<text x="319" y="214.2">Vem</text>
<text x="367.1" y="211.7">UppersOn12V</text>
<text x="163.8" y="216.9">1</text>
<text x="163.8" y="219.5">2</text>
<text x="163.8" y="222">3</text>
<text x="167.8" y="218.1">DC+</text>
<text x="167.8" y="220.7">UUG</text>
<text x="307" y="218.1">WLG</text>
<text x="319" y="218">WLG+</text>
<text x="319" y="220.6">Wem</text>
<text x="163.8" y="224.5">4</text>
<text x="163.8" y="227.1">5</text>
<text x="167.8" y="223.2">U</text>
<text x="167.8" y="225.7">ULG</text>
<text x="308.2" y="224.5">BG</text>
<text x="319" y="224.4">BG+</text>
<text x="163.8" y="229.6">6</text>
<text x="163.8" y="232.2">1</text>
<text x="167.8" y="228.3">Uem</text>
<text x="167.8" y="230.8">VUG</text>
<text x="167.8" y="233.4">V</text>
<text x="306.7" y="228.3">Bem</text>
<text x="317.5" y="232.6">File:</text>
<text x="319" y="228.2">Bem</text>
<text x="322.7" y="232.6">DCSupp.kicad_sch</text>
<text x="10.3" y="235.9">E</text>
<text x="163.8" y="234.7">2</text>
<text x="163.8" y="237.2">3</text>
<text x="163.8" y="239.8">4</text>
<text x="167.8" y="235.9">VLG</text>
<text x="167.8" y="238.4">Vem</text>
<text x="408.3" y="235.9">E</text>
<text x="163.8" y="242.3">5</text>
<text x="163.8" y="244.9">6</text>
<text x="167.8" y="241">WUG</text>
<text x="167.8" y="243.5">W</text>
<text x="163.8" y="247.4">1</text>
<text x="163.8" y="249.9">2</text>
<text x="167.8" y="248.6">Wem</text>
<text x="167.8" y="251.1">B</text>
<text x="167.8" y="246.1">WLG</text>
<text x="163.8" y="252.5">3</text>
<text x="163.8" y="255">4</text>
<text x="167.8" y="253.7">BG</text>
<text x="167.8" y="256.2">Bem</text>
<text x="10.3" y="285.9">F</text>
<text x="35" y="286.9">1</text>
<text x="85" y="286.9">2</text>
<text x="135" y="286.9">3</text>
<text x="185" y="286.9">4</text>
<text x="235" y="286.9">5</text>
<text x="285" y="286.9">6</text>
<text x="335" y="286.9">7</text>
<text x="385" y="286.9">8</text>
<text x="408.3" y="285.9">F</text>
</g>
</svg>
